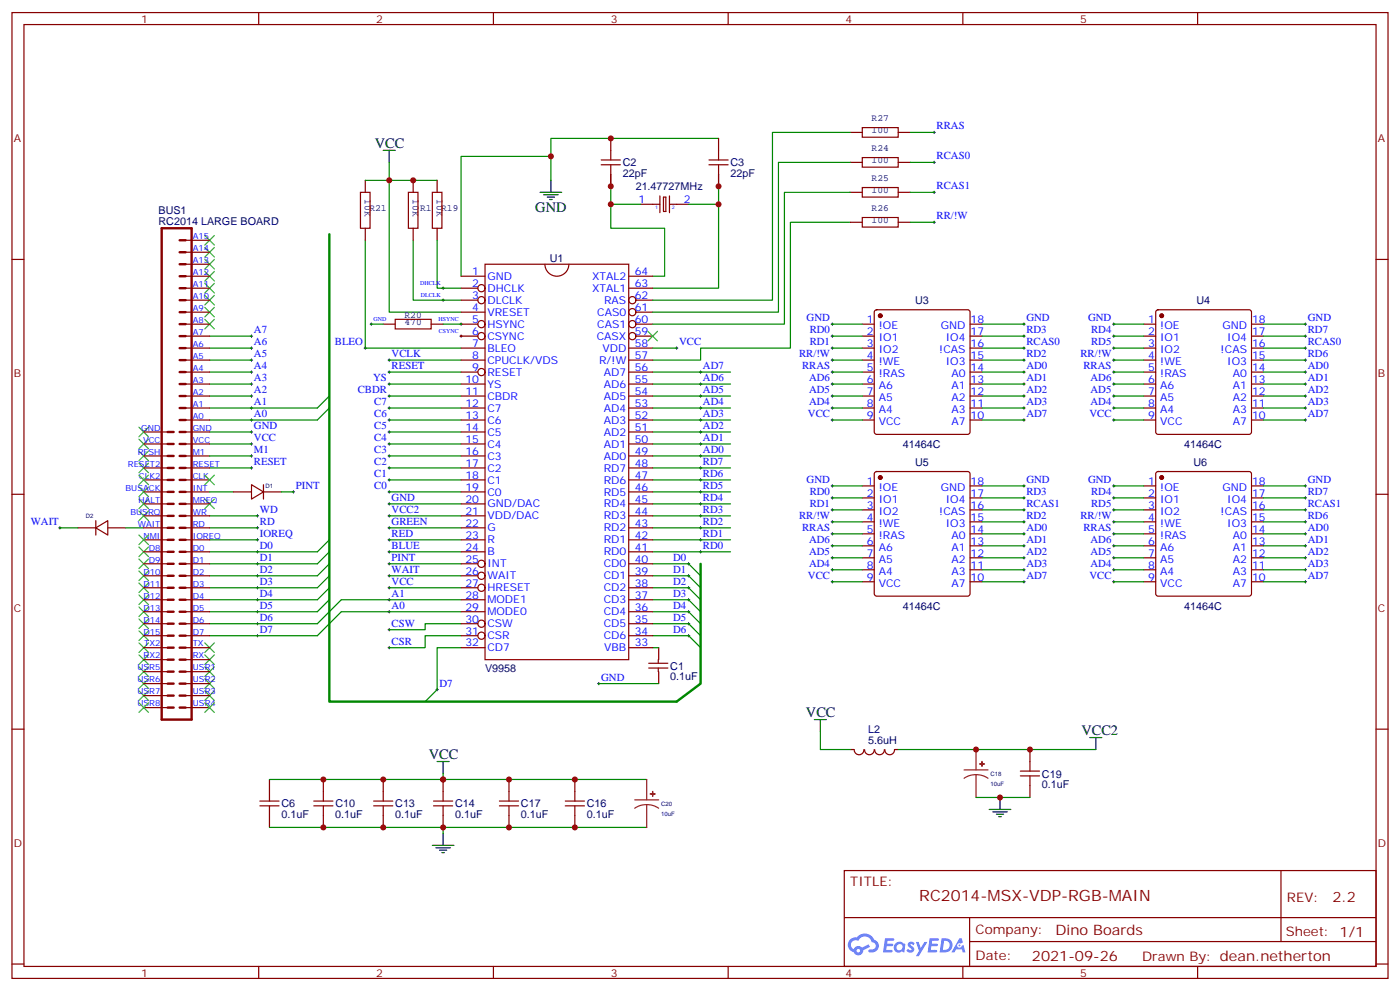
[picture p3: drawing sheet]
<svg xmlns="http://www.w3.org/2000/svg" width="412mm" height="292mm" viewBox="0 0 412 292" stroke-linecap="round" stroke-linejoin="round" font-family="sans-serif">
<g fill="none" stroke="#870000" stroke-width=".35">
<path d="M3.5 3.7h405.4v284.3h-405.4zM7.1 7.2h398.2v277.3h-398.2zM76.2 3.7v3.5M145.3 3.7v3.5M214.5 3.7v3.5M283.6 3.7v3.5M352.8 3.7v3.5M3.5 76.4h3.6M405.3 76.4h3.6M3.5 145.5h3.6M405.3 145.5h3.6M3.5 214.7h3.6"/>
<path d="M405.3 214.7h3.6M248.7 256.3h156.6v28.2h-156.6zM377.3 256.3v20.9M248.7 270.1h156.5M285.6 277.2h119.6M285.6 270.1v14.2M3.5 283.8h3.6M76.2 284.5v3.5M145.3 284.5v3.5M214.5 284.5v3.5M283.6 284.5v3.5M352.8 284.5v3.5"/>
<path d="M405.3 283.8h3.6"/>
</g>
<g fill="#5487ff">
<path d="M267.7 277.5a1.22 1.22 0 0 1 1.7 .2l-.4 .6a.47 .47 0 0 0-.3-.4 .47 .47 0 0 0-.5 .2l.1 .2a1.14 1.14 0 0 1 .8 1.8 1.14 1.14 0 0 1-1.9 0l-.2-.2 .5-.6 .7 .5a.29 .29 0 0 0 .3-.3 .29 .29 0 0 0-.2-.3 1.04 1.04 0 0 1-.6-1.7z"/>
<path d="M260.7 276.2h2.4l.3 .2-.2 .5-1.8 .1-.1 .8h1.5l.3 .4-.3 .4h-1.6l-.2 1.1h1.7l.2 .3-.2 .3-2.6 .1z"/>
<path d="M273.8 276.2h2.4l.3 .2-.1 .5-1.8 .1-.2 .8h1.6l.3 .4-.4 .4-1.6-.1-.1 1.1 1.7 .1 .2 .3-.2 .3-2.6 .1z"/>
<path d="M282.6 276.2h.7l.3 1.3-.6 .3a.69 .69 0 0 0-1 .3 .69 .69 0 0 0 .4 .9 .69 .69 0 0 0 .9-.6l.5-.2 .6 2.2h-.8l-.2-.9h-1.8l-.5 .9h-.8z"/>
<path d="M269.8 277.3h.8l.6 1.8 1.1-1.8h.9l-2.6 4.2h-.8l.9-1.5z"/>
<path d="M277.4 276.2l-.6 4.2h1.3a2.11 2.11 0 0 0 2.5-2.1 2.11 2.11 0 0 0-2.5-2.1zM278.1 277a1.39 1.39 0 0 1 1.7 1.4 1.39 1.39 0 0 1-1.8 1.2h-.3z"/>
<path d="M263.7 277.8a1.54 1.54 0 0 0-.1 2.2 1.54 1.54 0 0 0 2.2 .1l.6 .3 .3-2.3-.2-.3h-.4a1.49 1.49 0 0 0-2.4 0zM264 278.8a.94 .94 0 0 1 1.8 0 .94 .94 0 0 1-1.8 0z"/>
<path d="M250.4 276.6a2.18 2.18 0 0 0 1.1 3.7 1.44 1.44 0 0 0 1.6 .9 1.44 1.44 0 0 0 1.2-1.4l2-1.1-.5-.7-1.9 1a1.47 1.47 0 0 0-2.4 .4 1.39 1.39 0 0 1-.7-1.9 1.39 1.39 0 0 1 2-.5 2.12 2.12 0 0 1 2.2-1.3 2.12 2.12 0 0 1 1.9 1.7 1.14 1.14 0 0 1 1.1 1.4 1.14 1.14 0 0 1-1.7 .7 .43 .43 0 0 0-.5 .4 .43 .43 0 0 0 .4 .5 1.98 1.98 0 0 0 2.5-1.2 1.98 1.98 0 0 0-1.2-2.6 3.1 3.1 0 0 0-5.3-.6l-.9 .1zM252.3 279.9a.55 .55 0 0 1 1.1 0 .55 .55 0 0 1-1.1 0z"/>
<circle cx="282.6" cy="278.3" r=".26"/>
</g>
<g fill="none" stroke="#008700" stroke-width=".35">
<path d="M250.5 39h-23v49.4h-35.2M268.1 39h7.1M107.6 53.1h21.2M114.7 47.8v44.1h21.1M162.3 53.1v-7.1h-26.5v35.3M179.9 51.3v8.8h8.8M211.7 51.3v8.8h-8.9M211.7 40.7h-49.4v5.3M250.5 56.6h-19.4v38.8h-38.8M250.5 47.8h-21.2v44.1h-37M268.1 56.6h7.1M268.1 47.8h7.1"/>
<path d="M107.6 70.7v31.8h28.2M121.7 70.7v17.7h14.1M128.8 70.7v14.1h7M179.9 60.1v7.1h15.9v14.1h-3.5M211.7 60.1v24.7h-19.4M250.5 65.4h-17.7v37.1h-26.4v3.5h-14.1M268.1 65.4h7.1M61.7 99h12.4M109.4 95.4h3.5M130.5 95.4h5.3M245.2 99h8.8M245.2 95.4h8.8"/>
<path d="M289.3 99h12.3M289.3 95.4h12.3M328.1 99h8.8M328.1 95.4h8.8M372.2 99h12.3M372.2 95.4h12.3M61.7 116.6h12.4M61.7 109.5h12.4M61.7 113.1h12.4M61.7 106h12.4M61.7 102.5h12.4M97 116.6l-3.5 3.5h-31.8"/>
<path d="M114.7 109.5h21.1M114.7 113.1h21.1M114.7 116.6h21.1M114.7 106h21.1M192.3 109.5h22.9M192.3 113.1h22.9M192.3 116.6h22.9M192.3 102.5h7M245.2 109.5h8.8M245.2 113.1h8.8M245.2 116.6h8.8M245.2 106h8.8"/>
<path d="M245.2 102.5h8.8M289.3 109.5h12.3M289.3 113.1h12.3M289.3 116.6h12.3M289.3 106h12.3M289.3 102.5h12.3M328.1 109.5h8.8M328.1 113.1h8.8M328.1 116.6h8.8M328.1 106h8.8M328.1 102.5h8.8M372.2 109.5h12.3"/>
<path d="M372.2 113.1h12.3M372.2 116.6h12.3M372.2 106h12.3M372.2 102.5h12.3M61.7 137.8h12.4M61.7 127.2h12.4M61.7 130.7h12.4M61.7 134.2h12.4M97 120.1l-3.5 3.5h-31.8M114.7 137.8h21.1M114.7 120.1h21.1M114.7 123.6h21.1"/>
<path d="M114.7 127.2h21.1M114.7 130.7h21.1M114.7 134.2h21.1M192.3 137.8h22.9M192.3 120.1h22.9M192.3 123.6h22.9M192.3 127.2h22.9M192.3 130.7h22.9M192.3 134.2h22.9M245.2 120.1h8.8M245.2 123.6h8.8M289.3 120.1h12.3"/>
<path d="M289.3 123.6h12.3M328.1 120.1h8.8M328.1 123.6h8.8M372.2 120.1h12.3M372.2 123.6h12.3M17.6 155.4h5.3M37 155.4h5.3M61.7 144.8h7.1M61.7 151.9h14.1M61.7 155.4h14.1M61.7 158.9h14.1M82.9 144.8h3.5"/>
<path d="M97 158.9l-3.5 3.6h-31.8M114.7 141.3h21.1M114.7 144.8h21.1M114.7 148.3h21.1M114.7 151.9h21.1M114.7 155.4h21.1M114.7 158.9h21.1M192.3 141.3h22.9M192.3 144.8h22.9M192.3 148.3h22.9M192.3 151.9h22.9M192.3 155.4h22.9"/>
<path d="M192.3 158.9h22.9M245.2 143.1h8.8M245.2 150.1h8.8M245.2 157.2h8.8M245.2 153.6h8.8M245.2 146.6h8.8M289.3 143.1h12.3M289.3 150.1h12.3M289.3 157.2h12.3M289.3 153.6h12.3M289.3 146.6h12.3M328.1 143.1h8.8"/>
<path d="M328.1 150.1h8.8M328.1 157.2h8.8M328.1 153.6h8.8M328.1 146.6h8.8M372.2 143.1h12.3M372.2 150.1h12.3M372.2 157.2h12.3M372.2 153.6h12.3M372.2 146.6h12.3M97 162.5l-3.5 3.5h-31.8M97 166l-3.5 3.5h-31.8M97 169.5l-3.5 3.5h-31.8"/>
<path d="M97 173l-3.5 3.6h-31.8M97 176.6l-3.5 3.5h-31.8M114.7 162.5h21.1M114.7 166h21.1M114.7 169.5h21.1M114.7 173h21.1M135.8 176.6h-35.3l-7 7h-31.8M192.3 162.5h22.9M192.3 166h10.5l3.6 3.5M192.3 169.5h10.5l3.6 3.5M192.3 173h10.5l3.6 3.6M192.3 176.6h10.5l3.6 3.5"/>
<path d="M245.2 160.7h8.8M245.2 164.2h8.8M245.2 167.7h8.8M245.2 171.3h8.8M289.3 160.7h12.3M289.3 164.2h12.3M289.3 167.7h12.3M289.3 171.3h12.3M328.1 160.7h8.8M328.1 164.2h8.8M328.1 167.7h8.8M328.1 171.3h8.8"/>
<path d="M372.2 160.7h12.3M372.2 164.2h12.3M372.2 167.7h12.3M372.2 171.3h12.3M135.8 190.7h-7v12.3l-3.6 3.6M135.8 183.6h-10.6v1.8h-10.5M135.8 187.1h-10.6v3.6h-10.5M135.8 180.1h-35.3l-7 7h-31.8M192.3 187.1h10.5l3.6 3.6M192.3 180.1h10.5l3.6 3.5M192.3 183.6h10.5l3.6 3.5M192.3 190.7h1.7"/>
<path d="M176.4 201.3h17.6M241.7 215.4v5.3h8.8M79.4 229.5h111.1M130.5 227.7v1.8M264.6 220.7h58.2M287.5 234.8h15.9M79.4 243.6h51.1v1.8M130.5 243.6h60"/>
</g>
<g fill="none" stroke="#000" stroke-width=".29">
<path d="M274.8 39h.7M275.2 38.6v.7M274.8 56.6h.7M274.8 47.8h.7M275.2 47.4v.8M275.2 56.3v.7M274.8 65.4h.7M275.2 65.1v.7M73.7 99h.7M74.1 98.6v.7M109 95.4h.7M109.4 95.1v.7"/>
<path d="M130.2 88.4h.7M130.2 84.8h.7M130.5 84.5v.7M130.5 88v.7M135.5 99h.7M135.5 95.4h.7M135.8 95.1v.7M135.8 98.6v.7M244.8 99h.7M244.8 95.4h.7M245.2 95.1v.7M245.2 98.6v.7"/>
<path d="M301.3 99h.7M301.3 95.4h.7M301.6 95.1v.7M301.6 98.6v.7M327.7 99h.7M327.7 95.4h.7M328.1 95.1v.7M328.1 98.6v.7M384.2 99h.7M384.2 95.4h.7M384.5 95.1v.7M384.5 98.6v.7"/>
<path d="M73.7 116.6h.7M73.7 113.1h.7M73.7 109.5h.7M73.7 106h.7M73.7 102.5h.7M74.1 102.1v.7M74.1 105.7v.7M74.1 109.2v.7M74.1 112.7v.7M74.1 116.2v.7M74.1 119.8v.7M107.2 102.5h.7"/>
<path d="M107.6 102.1v.7M114.3 116.6h.7M114.3 113.1h.7M114.3 109.5h.7M114.3 106h.7M114.7 105.7v.7M114.7 109.2v.7M114.7 112.7v.7M114.7 116.2v.7M114.7 119.8v.7M199 102.5h.7M199.3 102.1v.7"/>
<path d="M206 116.6h.7M206 113.1h.7M206 109.5h.7M206.4 109.2v.7M206.4 112.7v.7M206.4 116.2v.7M206.4 119.8v.7M244.8 116.6h.7M244.8 113.1h.7M244.8 109.5h.7M244.8 106h.7M244.8 102.5h.7"/>
<path d="M245.2 102.1v.7M245.2 105.7v.7M245.2 109.2v.7M245.2 112.7v.7M245.2 116.2v.7M245.2 119.8v.7M301.3 116.6h.7M301.3 113.1h.7M301.3 109.5h.7M301.3 106h.7M301.3 102.5h.7M301.6 102.1v.7"/>
<path d="M301.6 105.7v.7M301.6 109.2v.7M301.6 112.7v.7M301.6 116.2v.7M301.6 119.8v.7M327.7 116.6h.7M327.7 113.1h.7M327.7 109.5h.7M327.7 106h.7M327.7 102.5h.7M328.1 102.1v.7M328.1 105.7v.7"/>
<path d="M328.1 109.2v.7M328.1 112.7v.7M328.1 116.2v.7M328.1 119.8v.7M384.2 116.6h.7M384.2 113.1h.7M384.2 109.5h.7M384.2 106h.7M384.2 102.5h.7M384.5 102.1v.7M384.5 105.7v.7M384.5 109.2v.7"/>
<path d="M384.5 112.7v.7M384.5 116.2v.7M384.5 119.8v.7M73.7 137.8h.7M73.7 134.2h.7M73.7 130.7h.7M73.7 127.2h.7M73.7 123.6h.7M73.7 120.1h.7M74.1 123.3v.7M74.1 126.8v.7M74.1 130.4v.7"/>
<path d="M74.1 133.9v.7M74.1 137.4v.7M114.3 137.8h.7M114.3 134.2h.7M114.3 130.7h.7M114.3 127.2h.7M114.3 123.6h.7M114.3 120.1h.7M114.7 123.3v.7M114.7 126.8v.7M114.7 130.4v.7M114.7 133.9v.7"/>
<path d="M114.7 137.4v.7M206 137.8h.7M206 134.2h.7M206 130.7h.7M206 127.2h.7M206 123.6h.7M206 120.1h.7M206.4 123.3v.7M206.4 126.8v.7M206.4 130.4v.7M206.4 133.9v.7M206.4 137.4v.7"/>
<path d="M244.8 123.6h.7M244.8 120.1h.7M245.2 123.3v.7M301.3 123.6h.7M301.3 120.1h.7M301.6 123.3v.7M327.7 123.6h.7M327.7 120.1h.7M328.1 123.3v.7M384.2 123.6h.7M384.2 120.1h.7M384.5 123.3v.7"/>
<path d="M17.3 155.4h.7M17.6 155v.8M75.5 158.9h.7M75.5 155.4h.7M75.5 151.9h.7M75.8 151.5v.7M75.8 155v.8M75.8 158.6v.7M86.1 144.8h.7M86.4 144.5v.7M114.3 158.9h.7M114.3 155.4h.7"/>
<path d="M114.3 151.9h.7M114.3 148.3h.7M114.3 144.8h.7M114.3 141.3h.7M114.7 140.9v.7M114.7 144.5v.7M114.7 148v.7M114.7 151.5v.7M114.7 155v.8M114.7 158.6v.7M206 158.9h.7M206 155.4h.7"/>
<path d="M206 151.9h.7M206 148.3h.7M206 144.8h.7M206 141.3h.7M206.4 140.9v.7M206.4 144.5v.7M206.4 148v.7M206.4 151.5v.7M206.4 155v.8M206.4 158.6v.7M244.8 143.1h.7M244.8 150.1h.7"/>
<path d="M244.8 157.2h.7M244.8 153.6h.7M244.8 146.6h.7M245.2 142.7v.7M245.2 146.2v.7M245.2 149.8v.7M245.2 153.3v.7M245.2 156.8v.7M301.3 143.1h.7M301.3 150.1h.7M301.3 157.2h.7M301.3 153.6h.7"/>
<path d="M301.3 146.6h.7M301.6 142.7v.7M301.6 146.2v.7M301.6 149.8v.7M301.6 153.3v.7M301.6 156.8v.7M327.7 143.1h.7M327.7 150.1h.7M327.7 157.2h.7M327.7 153.6h.7M327.7 146.6h.7M328.1 142.7v.7"/>
<path d="M328.1 146.2v.7M328.1 149.8v.7M328.1 153.3v.7M328.1 156.8v.7M384.2 143.1h.7M384.2 150.1h.7M384.2 157.2h.7M384.2 153.6h.7M384.2 146.6h.7M384.5 142.7v.7M384.5 146.2v.7M384.5 149.8v.7"/>
<path d="M384.5 153.3v.7M384.5 156.8v.7M75.5 162.5h.7M75.5 166h.7M75.5 169.5h.7M75.5 173h.7M75.5 176.6h.7M75.8 162.1v.7M75.8 165.6v.7M75.8 169.2v.7M75.8 172.7v.7M75.8 176.2v.7"/>
<path d="M75.8 179.7v.7M114.3 162.5h.7M114.3 166h.7M114.3 169.5h.7M114.3 173h.7M114.3 176.6h.7M114.7 162.1v.7M114.7 165.6v.7M114.7 169.2v.7M114.7 172.7v.7M114.7 176.2v.7M114.7 179.7v.7"/>
<path d="M202.5 166h.7M202.5 169.5h.7M202.5 173h.7M202.5 176.6h.7M202.8 165.6v.7M202.8 169.2v.7M202.8 172.7v.7M202.8 176.2v.7M202.8 179.7v.7M206 162.5h.7M206.4 162.1v.7M244.8 160.7h.7"/>
<path d="M244.8 164.2h.7M244.8 167.7h.7M244.8 171.3h.7M245.2 160.3v.7M245.2 163.9v.7M245.2 167.4v.7M245.2 170.9v.7M301.3 160.7h.7M301.3 164.2h.7M301.3 167.7h.7M301.3 171.3h.7M301.6 160.3v.7"/>
<path d="M301.6 163.9v.7M301.6 167.4v.7M301.6 170.9v.7M327.7 160.7h.7M327.7 164.2h.7M327.7 167.7h.7M327.7 171.3h.7M328.1 160.3v.7M328.1 163.9v.7M328.1 167.4v.7M328.1 170.9v.7M384.2 160.7h.7"/>
<path d="M384.2 164.2h.7M384.2 167.7h.7M384.2 171.3h.7M384.5 160.3v.7M384.5 163.9v.7M384.5 167.4v.7M384.5 170.9v.7M75.5 180.1h.7M75.5 183.6h.7M75.5 187.1h.7M75.8 183.3v.7M75.8 186.8v.7"/>
<path d="M114.3 180.1h.7M114.3 185.4h.7M114.3 190.7h.7M114.7 185v.7M114.7 190.3v.7M202.5 180.1h.7M202.5 183.6h.7M202.5 187.1h.7M202.8 183.3v.7M202.8 186.8v.7M128.4 203h.7M128.8 202.7v.7"/>
<path d="M176 201.3h.7M176.4 200.9v.7"/>
</g>
<path d="M97 69v137.6h102.3l7.1-5.3v-35.3" fill="none" stroke="#008700" stroke-width=".71"/>
<g fill="none" stroke="#870000" stroke-width=".35">
<path d="M250.5 39h3.5M254 37.6h10.6v2.8h-10.6zM264.6 39h3.5M106.2 56.6h2.8v10.6h-2.8zM107.6 53.1v3.5M120.3 56.6h2.8v10.6h-2.8zM121.7 53.1v3.5M127.4 56.6h2.8v10.6h-2.8zM128.8 53.1v3.5M177.1 48.5h5.6M177.1 47.1h5.6M179.9 40.7v6.4"/>
<path d="M179.9 48.5v6.4M194.4 57.7v4.9M195.4 58h.7v4.3h-.7zM197.2 57.7v4.9M208.8 48.5h5.7M208.8 47.1h5.7M211.7 40.7v6.4M211.7 48.5v6.4M250.5 47.8h3.5M250.5 56.6h3.5M254 46.4h10.6v2.8h-10.6zM254 55.2h10.6v2.8h-10.6z"/>
<path d="M264.6 47.8h3.5M264.6 56.6h3.5M54.7 70.7h7M54.7 74.3h7M54.7 77.8h7M107.6 67.2v3.5M121.7 67.2v3.5M128.8 67.2v3.5M142.9 77.8h42.3v116.4h-42.3zM160.5 77.8a3.5 3.5 0 0 0 3.5 3.5 3.5 3.5 0 0 0 3.6-3.5M188.7 60.1h5.7M197.2 60.1h5.6"/>
<path d="M250.5 65.4h3.5M254 64h10.6v2.9h-10.6zM264.6 65.4h3.5M54.7 81.3h7M54.7 84.8h7M54.7 88.4h7M54.7 91.9h7M54.7 95.4h7M54.7 99h7M112.9 95.4h3.5M116.4 94h10.6v2.8h-10.6zM127 95.4h3.5"/>
<path d="M135.8 81.3h7.1M135.8 84.8h5M135.8 88.4h5M135.8 91.9h7.1M135.8 95.4h5M135.8 99h5M185.2 81.3h7.1M185.2 84.8h7.1M187.3 88.4h5M187.3 91.9h5M187.3 95.4h5M187.3 99h5"/>
<path d="M254 95.4h3.5M254 99h3.5M257.8 91.4l.4-.2h26.8l.5 .2 .3 .5v35.3l-.3 .5-.5 .2h-26.8l-.5-.3-.2-.4v-35.3zM285.8 95.4h3.5M285.8 99h3.5M336.9 95.4h3.5M336.9 99h3.5M340.7 91.4l.4-.2h26.8l.5 .2 .3 .5v35.3l-.3 .5-.5 .2h-26.8l-.5-.3-.2-.4v-35.3zM368.7 95.4h3.5M368.7 99h3.5M54.7 102.5h7M54.7 106h7"/>
<path d="M54.7 109.5h7M54.7 113.1h7M54.7 116.6h7M135.8 102.5h7.1M135.8 106h7.1M135.8 109.5h5M135.8 113.1h7.1M135.8 116.6h7.1M185.2 102.5h7.1M185.2 106h7.1M185.2 109.5h7.1M185.2 113.1h7.1"/>
<path d="M185.2 116.6h7.1M254 102.5h3.5M254 106h3.5M254 109.5h3.5M254 113.1h3.5M254 116.6h3.5M285.8 102.5h3.5M285.8 106h3.5M285.8 109.5h3.5M285.8 113.1h3.5M285.8 116.6h3.5M336.9 102.5h3.5"/>
<path d="M336.9 106h3.5M336.9 109.5h3.5M336.9 113.1h3.5M336.9 116.6h3.5M368.7 102.5h3.5M368.7 106h3.5M368.7 109.5h3.5M368.7 113.1h3.5M368.7 116.6h3.5M42.3 127.2h7.1M42.3 130.7h7.1M42.3 134.2h7.1"/>
<path d="M42.3 137.8h7.1M54.7 120.1h7M54.7 123.6h7M54.7 127.2h7M54.7 130.7h7M54.7 134.2h7M54.7 137.8h7M135.8 120.1h7.1M135.8 123.6h7.1M135.8 127.2h7.1M135.8 130.7h7.1M135.8 134.2h7.1"/>
<path d="M135.8 137.8h7.1M185.2 120.1h7.1M185.2 123.6h7.1M185.2 127.2h7.1M185.2 130.7h7.1M185.2 134.2h7.1M185.2 137.8h7.1M254 120.1h3.5M254 123.6h3.5M257.8 139l.4-.2h26.8l.5 .2 .3 .5v35.3l-.3 .5-.5 .2h-26.8l-.5-.2-.2-.5v-35.3zM285.8 120.1h3.5M285.8 123.6h3.5"/>
<path d="M336.9 120.1h3.5M336.9 123.6h3.5M340.7 139l.4-.2h26.8l.5 .2 .3 .5v35.3l-.3 .5-.5 .2h-26.8l-.5-.2-.2-.5v-35.3zM368.7 120.1h3.5M368.7 123.6h3.5M22.9 155.4h5.3M28.2 155.4l3.5-2.1v4.2zM28.2 153.3v4.2M31.7 155.4h5.3M42.3 141.3h7.1M42.3 144.8h7.1M42.3 148.3h7.1"/>
<path d="M42.3 151.9h7.1M42.3 155.4h7.1M42.3 158.9h7.1M54.7 141.3h7M54.7 144.8h7M54.7 148.3h7M54.7 151.9h7M54.7 155.4h7M54.7 158.9h7M68.8 144.8h5.3M74.1 142.7l3.5 2.1-3.5 2.1zM77.6 144.8h5.3"/>
<path d="M77.6 142.7v4.2M135.8 141.3h7.1M135.8 144.8h7.1M135.8 148.3h7.1M135.8 151.9h7.1M135.8 155.4h7.1M135.8 158.9h7.1M185.2 141.3h7.1M185.2 144.8h7.1M185.2 148.3h7.1M185.2 151.9h7.1M185.2 155.4h7.1"/>
<path d="M185.2 158.9h7.1M254 143.1h3.5M254 146.6h3.5M254 150.1h3.5M254 153.6h3.5M254 157.2h3.5M285.8 143.1h3.5M285.8 146.6h3.5M285.8 150.1h3.5M285.8 153.6h3.5M285.8 157.2h3.5M336.9 143.1h3.5"/>
<path d="M336.9 146.6h3.5M336.9 150.1h3.5M336.9 153.6h3.5M336.9 157.2h3.5M368.7 143.1h3.5M368.7 146.6h3.5M368.7 150.1h3.5M368.7 153.6h3.5M368.7 157.2h3.5M42.3 162.5h7.1M42.3 166h7.1M42.3 169.5h7.1"/>
<path d="M42.3 173h7.1M42.3 176.6h7.1M54.7 162.5h7M54.7 166h7M54.7 169.5h7M54.7 173h7M54.7 176.6h7M135.8 162.5h7.1M135.8 166h5M135.8 169.5h5M135.8 173h5M135.8 176.6h7.1"/>
<path d="M185.2 162.5h7.1M185.2 166h7.1M185.2 169.5h7.1M185.2 173h7.1M185.2 176.6h7.1M254 160.7h3.5M254 164.2h3.5M254 167.7h3.5M254 171.3h3.5M285.8 160.7h3.5M285.8 164.2h3.5M285.8 167.7h3.5"/>
<path d="M285.8 171.3h3.5M336.9 160.7h3.5M336.9 164.2h3.5M336.9 167.7h3.5M336.9 171.3h3.5M368.7 160.7h3.5M368.7 164.2h3.5M368.7 167.7h3.5M368.7 171.3h3.5M42.3 180.1h7.1M42.3 183.6h7.1M42.3 187.1h7.1"/>
<path d="M42.3 190.7h7.1M42.3 194.2h7.1M42.3 197.7h7.1M54.7 180.1h7M54.7 183.6h7M54.7 187.1h7M54.7 190.7h7M54.7 194.2h7M54.7 197.7h7M135.8 180.1h7.1M135.8 183.6h5M135.8 187.1h5"/>
<path d="M135.8 190.7h7.1M185.2 180.1h7.1M185.2 183.6h7.1M185.2 187.1h7.1M185.2 190.7h7.1M191.1 196.7h5.6M191.1 195.3h5.6M193.9 194.2v1.1M193.9 196.7v1M194 190.7v3.5M194 197.7v3.6M42.3 201.3h7.1"/>
<path d="M42.3 204.8h7.1M42.3 208.3h7.1M54.7 201.3h7M54.7 204.8h7M54.7 208.3h7M76.6 237.2h5.6M76.6 235.8h5.6M79.4 229.5v6.3M79.4 237.2v6.4M92.4 237.2h5.7M92.4 235.8h5.7M95.2 229.5v6.3"/>
<path d="M95.2 237.2v6.4M110.1 237.2h5.6M110.1 235.8h5.6M112.9 229.5v6.3M112.9 237.2v6.4M127.7 237.2h5.6M127.7 235.8h5.6M130.5 229.5v6.3M130.5 237.2v6.4M147.1 237.2h5.7M147.1 235.8h5.7M149.9 229.5v6.3"/>
<path d="M149.9 237.2v6.4M166.5 237.2h5.7M166.5 235.8h5.7M169.3 229.5v6.3M169.3 237.2v6.4M250.5 220.7h1M251.7 220.7a1.41 1.41 0 0 0 1.4 1.5 1.41 1.41 0 0 0 1.4-1.5M254.7 220.7a1.41 1.41 0 0 0 1.4 1.5 1.41 1.41 0 0 0 1.4-1.5M257.7 220.7a1.41 1.41 0 0 0 1.4 1.5 1.41 1.41 0 0 0 1.4-1.5M260.7 220.7a1.41 1.41 0 0 0 1.4 1.5 1.41 1.41 0 0 0 1.4-1.5M263.5 220.7h1.1M300.6 228.4h5.6"/>
<path d="M300.6 227h5.6M303.4 220.7v6.3M303.4 228.4v6.4"/>
<circle cx="141.8" cy="84.8" r="1.06"/>
<circle cx="141.8" cy="88.4" r="1.06"/>
<circle cx="141.8" cy="99" r="1.06"/>
<circle cx="141.8" cy="95.4" r="1.06"/>
<circle cx="186.3" cy="88.4" r="1.06"/>
<circle cx="186.3" cy="95.4" r="1.06"/>
<circle cx="186.3" cy="91.9" r="1.06"/>
<circle cx="186.3" cy="99" r="1.06"/>
<circle cx="141.8" cy="109.5" r="1.06"/>
<circle cx="141.8" cy="169.5" r="1.06"/>
<circle cx="141.8" cy="173" r="1.06"/>
<circle cx="141.8" cy="166" r="1.06"/>
<circle cx="141.8" cy="187.1" r="1.06"/>
<circle cx="141.8" cy="183.6" r="1.06"/>
</g>
<g fill="none" stroke="#3c3" stroke-width=".35">
<path d="M60.3 69.3l2.8 2.8M60.3 72.8l2.8 2.9M60.3 76.4l2.8 2.8M60.3 79.9l2.8 2.8M63.1 69.3l-2.8 2.8M63.1 72.8l-2.8 2.9M63.1 76.4l-2.8 2.8M63.1 79.9l-2.8 2.8M60.3 83.4l2.8 2.9M60.3 87l2.8 2.8M60.3 90.5l2.8 2.8M60.3 94l2.8 2.8"/>
<path d="M63.1 83.4l-2.8 2.9M63.1 87l-2.8 2.8M63.1 90.5l-2.8 2.8M63.1 94l-2.8 2.8M190.9 97.5l2.8 2.9M193.7 97.5l-2.8 2.9M40.9 132.8l2.8 2.8M40.9 129.3l2.8 2.8M40.9 125.8l2.8 2.8M40.9 136.3l2.8 2.9M40.9 139.9l2.8 2.8M43.7 132.8l-2.8 2.8"/>
<path d="M43.7 129.3l-2.8 2.8M43.7 125.8l-2.8 2.8M43.7 136.3l-2.8 2.9M43.7 139.9l-2.8 2.8M60.3 139.9l2.8 2.8M63.1 139.9l-2.8 2.8M40.9 143.4l2.8 2.8M40.9 146.9l2.8 2.9M40.9 150.5l2.8 2.8M40.9 157.5l2.8 2.8M43.7 143.4l-2.8 2.8M43.7 146.9l-2.8 2.9"/>
<path d="M43.7 150.5l-2.8 2.8M43.7 157.5l-2.8 2.8M60.3 146.9l2.8 2.9M63.1 146.9l-2.8 2.9M40.9 161l2.8 2.9M40.9 164.6l2.8 2.8M40.9 168.1l2.8 2.8M40.9 171.6l2.8 2.8M40.9 175.2l2.8 2.8M40.9 178.7l2.8 2.8M43.7 161l-2.8 2.9M43.7 164.6l-2.8 2.8"/>
<path d="M43.7 168.1l-2.8 2.8M43.7 171.6l-2.8 2.8M43.7 175.2l-2.8 2.8M43.7 178.7l-2.8 2.8M40.9 182.2l2.8 2.8M40.9 185.7l2.8 2.9M40.9 189.3l2.8 2.8M40.9 192.8l2.8 2.8M40.9 196.3l2.8 2.8M40.9 199.8l2.8 2.9M43.7 182.2l-2.8 2.8M43.7 185.7l-2.8 2.9"/>
<path d="M43.7 189.3l-2.8 2.8M43.7 192.8l-2.8 2.8M43.7 196.3l-2.8 2.8M43.7 199.8l-2.8 2.9M60.3 199.8l2.8 2.9M60.3 196.3l2.8 2.8M60.3 192.8l2.8 2.8M60.3 189.3l2.8 2.8M63.1 199.8l-2.8 2.9M63.1 196.3l-2.8 2.8M63.1 192.8l-2.8 2.8M63.1 189.3l-2.8 2.8"/>
<path d="M40.9 203.4l2.8 2.8M40.9 206.9l2.8 2.8M43.7 203.4l-2.8 2.8M43.7 206.9l-2.8 2.8M60.3 203.4l2.8 2.8M60.3 206.9l2.8 2.8M63.1 203.4l-2.8 2.8M63.1 206.9l-2.8 2.8"/>
</g>
<g fill="none" stroke="#000" stroke-width=".35">
<path d="M112.9 44.3h3.5M114.7 44.3v3.5M159.1 56.6h6.4M160.2 57.3h4.2M161.2 58h2.1M161.9 58.7h.7M162.3 53.1v3.5M239.9 211.8h3.5M241.7 211.8v3.6M321 217.1h3.6M322.8 217.1v3.6M128.8 224.2h3.5"/>
<path d="M130.5 224.2v3.5M291.4 238.3h6.3M292.5 239h4.2M293.5 239.7h2.1M294.6 234.8v3.5M127.4 248.9h6.3M128.4 249.6h4.2M129.5 250.3h2.1M130.2 251h.7M130.5 245.4v3.5M294.2 240.4h.7"/>
</g>
<g fill="none" stroke="#870000" stroke-width=".71">
<path d="M47.6 67.2h8.8v144.6h-8.8zM52.9 77.8h1.8M52.9 74.3h1.8M52.9 70.7h1.8M52.9 84.8h1.8M52.9 81.3h1.8M52.9 88.4h1.8M52.9 91.9h1.8M52.9 95.4h1.8M52.9 99h1.8M52.9 102.5h1.8M52.9 113.1h1.8"/>
<path d="M52.9 109.5h1.8M52.9 106h1.8M52.9 116.6h1.8M49.4 127.2h1.8M49.4 130.7h1.8M49.4 134.2h1.8M49.4 137.8h1.8M52.9 120.1h1.8M52.9 123.6h1.8M52.9 127.2h1.8M52.9 130.7h1.8M52.9 134.2h1.8"/>
<path d="M52.9 137.8h1.8M49.4 148.3h1.8M49.4 144.8h1.8M49.4 141.3h1.8M49.4 155.4h1.8M49.4 151.9h1.8M49.4 158.9h1.8M52.9 148.3h1.8M52.9 144.8h1.8M52.9 141.3h1.8M52.9 155.4h1.8M52.9 151.9h1.8"/>
<path d="M52.9 158.9h1.8M49.4 162.5h1.8M49.4 166h1.8M49.4 169.5h1.8M49.4 173h1.8M49.4 176.6h1.8M52.9 162.5h1.8M52.9 166h1.8M52.9 169.5h1.8M52.9 173h1.8M52.9 176.6h1.8M49.4 183.6h1.8"/>
<path d="M49.4 180.1h1.8M49.4 190.7h1.8M49.4 187.1h1.8M49.4 194.2h1.8M49.4 197.7h1.8M52.9 183.6h1.8M52.9 180.1h1.8M52.9 190.7h1.8M52.9 187.1h1.8M52.9 194.2h1.8M52.9 197.7h1.8M49.4 201.3h1.8"/>
<path d="M49.4 204.8h1.8M49.4 208.3h1.8M52.9 201.3h1.8M52.9 204.8h1.8M52.9 208.3h1.8"/>
</g>
<g fill="#870000" stroke="#870000" stroke-width=".35">
<circle cx="259.3" cy="93" r=".53"/>
<circle cx="342.2" cy="93" r=".53"/>
<circle cx="259.3" cy="140.6" r=".53"/>
<circle cx="342.2" cy="140.6" r=".53"/>
</g>
<path d="M187 235.5h7M190.5 236.9l-1.9 .2-1.6 .8M190.5 236.9l1.9 .2 1.6 .8M190.5 229.5v6M190.5 236.9v6.7M284 226.7h7M287.5 228.1l-1.8 .2-1.7 .8M287.5 228.1l1.9 .2 1.6 .8M287.5 220.7v6M287.5 228.1v6.7" fill="none" stroke="#8c2424" stroke-width=".35"/>
<g fill="#8c2424" stroke="#8c2424" stroke-width=".35">
<path d="M288.6 224.9h1.4z"/>
<path d="M289.2 224.2l.1 1.4z"/>
<path d="M191.6 233.7l1.4 .1z"/>
<path d="M192.2 233l.1 1.4z"/>
</g>
<g fill="#c00">
<circle cx="114.7" cy="53.1" r=".88"/>
<circle cx="162.3" cy="46" r=".88"/>
<circle cx="179.9" cy="60.1" r=".88"/>
<circle cx="211.7" cy="60.1" r=".88"/>
<circle cx="121.7" cy="53.1" r=".88"/>
<circle cx="211.7" cy="54.9" r=".88"/>
<circle cx="179.9" cy="54.9" r=".88"/>
<circle cx="179.9" cy="40.7" r=".88"/>
<circle cx="95.3" cy="243.6" r=".88"/>
<circle cx="112.9" cy="243.6" r=".88"/>
<circle cx="130.5" cy="243.6" r=".88"/>
<circle cx="149.9" cy="243.6" r=".88"/>
<circle cx="95.3" cy="229.5" r=".88"/>
<circle cx="112.9" cy="229.5" r=".88"/>
<circle cx="130.5" cy="229.5" r=".88"/>
<circle cx="149.9" cy="229.5" r=".88"/>
<circle cx="287.5" cy="220.7" r=".88"/>
<circle cx="303.4" cy="220.7" r=".88"/>
<circle cx="294.6" cy="234.8" r=".88"/>
<circle cx="169.3" cy="229.5" r=".88"/>
<circle cx="169.3" cy="243.6" r=".88"/>
</g>
<text font-size="4.6" fill="#800" x="270.8" y="265.3">RC2014-MSX-VDP-RGB-MAIN</text>
<g font-size="4.2">
<text x="110.4" y="43.6">VCC</text>
<text x="157.7" y="62.3">GND</text>
<text x="237.4" y="211.1">VCC</text>
<text x="318.6" y="216.4">VCC2</text>
<text x="126.3" y="223.5">VCC</text>
</g>
<g font-size="4.2" fill="#800">
<text x="392.5" y="265.6">2.2</text>
<text x="310.9" y="275.1">Dino Boards</text>
<text x="304" y="282.9">2021-09-26</text>
</g>
<g font-size="3.9" fill="#800">
<text x="250.5" y="260.9">TITLE:</text>
<text x="379.1" y="265.6">REV:</text>
<text x="287.4" y="275.1">Company:</text>
<text x="378.7" y="275.7">Sheet: 1/1</text>
<text x="287.4" y="282.8">Date:</text>
<text x="336.4" y="282.8">Drawn By: dean.netherton</text>
</g>
<g font-size="3.2" fill="#800">
<text x="41.6" y="6.7">1</text>
<text x="110.8" y="6.7">2</text>
<text x="179.9" y="6.7">3</text>
<text x="249.1" y="6.7">4</text>
<text x="318.2" y="6.7">5</text>
<text x="4.1" y="41.8">A</text>
<text x="405.9" y="41.8">A</text>
<text x="4.1" y="110.9">B</text>
<text x="405.9" y="110.9">B</text>
<text x="4.1" y="180.1">C</text>
<text x="405.9" y="180.1">C</text>
<text x="4.1" y="249.2">D</text>
<text x="405.9" y="249.2">D</text>
<text x="41.6" y="287.5">1</text>
<text x="110.8" y="287.5">2</text>
<text x="179.9" y="287.5">3</text>
<text x="249.1" y="287.5">4</text>
<text x="318.2" y="287.5">5</text>
</g>
<g font-size="3.2" fill="#00f">
<text x="275.9" y="38.1">RRAS</text>
<text x="275.9" y="46.9">RCAS0</text>
<text x="188.1" y="59.8">1</text>
<text x="201.4" y="59.8">2</text>
<text x="275.9" y="55.7">RCAS1</text>
<text x="275.9" y="64.6">RR/!W</text>
<text x="139.1" y="81">1</text>
<text x="143.6" y="82.4">GND</text>
<text x="174.4" y="82.4">XTAL2</text>
<text x="187" y="81">64</text>
<text x="139.1" y="84.5">2</text>
<text x="139.1" y="88">3</text>
<text x="143.6" y="85.9">DHCLK</text>
<text x="143.6" y="89.4">DLCLK</text>
<text x="174.4" y="85.9">XTAL1</text>
<text x="178" y="89.4">RAS</text>
<text x="187" y="88">62</text>
<text x="187" y="84.5">63</text>
<text x="139.1" y="91.5">4</text>
<text x="139.1" y="95.1">5</text>
<text x="143.6" y="93">VRESET</text>
<text x="175.9" y="93">CAS0</text>
<text x="187" y="95.1">60</text>
<text x="187" y="91.5">61</text>
<text x="237.6" y="94.5">GND</text>
<text x="255.3" y="95.1">1</text>
<text x="285.9" y="95.1">18</text>
<text x="302.3" y="94.5">GND</text>
<text x="320.5" y="94.5">GND</text>
<text x="338.2" y="95.1">1</text>
<text x="368.8" y="95.1">18</text>
<text x="385.2" y="94.5">GND</text>
<text x="74.8" y="101.6">A6</text>
<text x="74.8" y="98.1">A7</text>
<text x="98.6" y="101.6">BLEO</text>
<text x="139.1" y="98.6">6</text>
<text x="143.6" y="96.5">HSYNC</text>
<text x="143.6" y="100">CSYNC</text>
<text x="175.8" y="100">CASX</text>
<text x="175.9" y="96.5">CAS1</text>
<text x="187" y="98.6">59</text>
<text x="200" y="101.6">VCC</text>
<text x="238.5" y="98.1">RD0</text>
<text x="238.5" y="101.6">RD1</text>
<text x="255.3" y="98.6">2</text>
<text x="258.8" y="96.8">!OE</text>
<text x="258.8" y="100.4">IO1</text>
<text x="277.2" y="96.8">GND</text>
<text x="278.6" y="100.4">IO4</text>
<text x="285.9" y="98.6">17</text>
<text x="302.3" y="98.1">RD3</text>
<text x="302.3" y="101.6">RCAS0</text>
<text x="321.4" y="98.1">RD4</text>
<text x="321.4" y="101.6">RD5</text>
<text x="338.2" y="98.6">2</text>
<text x="341.7" y="96.8">!OE</text>
<text x="341.7" y="100.4">IO1</text>
<text x="360.1" y="96.8">GND</text>
<text x="361.5" y="100.4">IO4</text>
<text x="368.8" y="98.6">17</text>
<text x="385.2" y="101.6">RCAS0</text>
<text x="385.2" y="98.1">RD7</text>
<text x="74.8" y="105.1">A5</text>
<text x="115.4" y="105.1">VCLK</text>
<text x="139.1" y="102.1">7</text>
<text x="139.1" y="105.7">8</text>
<text x="143.6" y="103.5">BLEO</text>
<text x="143.6" y="107.1">CPUCLK/VDS</text>
<text x="176.5" y="107.1">R/!W</text>
<text x="177.4" y="103.5">VDD</text>
<text x="187" y="105.7">57</text>
<text x="187" y="102.1">58</text>
<text x="235.4" y="105.1">RR/!W</text>
<text x="255.3" y="102.1">3</text>
<text x="255.3" y="105.7">4</text>
<text x="258.8" y="103.9">IO2</text>
<text x="258.8" y="107.4">!WE</text>
<text x="276.6" y="103.9">!CAS</text>
<text x="278.6" y="107.4">IO3</text>
<text x="285.9" y="105.7">15</text>
<text x="285.9" y="102.1">16</text>
<text x="302.3" y="105.1">RD2</text>
<text x="318.3" y="105.1">RR/!W</text>
<text x="338.2" y="102.1">3</text>
<text x="338.2" y="105.7">4</text>
<text x="341.7" y="103.9">IO2</text>
<text x="341.7" y="107.4">!WE</text>
<text x="359.5" y="103.9">!CAS</text>
<text x="361.5" y="107.4">IO3</text>
<text x="368.8" y="105.7">15</text>
<text x="368.8" y="102.1">16</text>
<text x="385.2" y="105.1">RD6</text>
<text x="74.8" y="112.2">A3</text>
<text x="74.8" y="108.7">A4</text>
<text x="109.9" y="112.2">YS</text>
<text x="115.4" y="108.7">RESET</text>
<text x="137.1" y="112.7">10</text>
<text x="139.1" y="109.2">9</text>
<text x="143.6" y="110.6">RESET</text>
<text x="177.9" y="110.6">AD7</text>
<text x="187" y="112.7">55</text>
<text x="187" y="109.2">56</text>
<text x="207.1" y="112.2">AD6</text>
<text x="207.1" y="108.7">AD7</text>
<text x="236.3" y="108.7">RRAS</text>
<text x="238.3" y="112.2">AD6</text>
<text x="255.3" y="109.2">5</text>
<text x="255.3" y="112.7">6</text>
<text x="258.8" y="110.9">!RAS</text>
<text x="280.3" y="110.9">A0</text>
<text x="285.9" y="112.7">13</text>
<text x="285.9" y="109.2">14</text>
<text x="302.3" y="108.7">AD0</text>
<text x="302.3" y="112.2">AD1</text>
<text x="319.2" y="108.7">RRAS</text>
<text x="321.2" y="112.2">AD6</text>
<text x="338.2" y="109.2">5</text>
<text x="338.2" y="112.7">6</text>
<text x="341.7" y="110.9">!RAS</text>
<text x="363.2" y="110.9">A0</text>
<text x="368.8" y="112.7">13</text>
<text x="368.8" y="109.2">14</text>
<text x="385.2" y="112.2">AD1</text>
<text x="385.2" y="108.7">AD0</text>
<text x="74.8" y="119.2">A1</text>
<text x="74.8" y="115.7">A2</text>
<text x="105.4" y="115.7">CBDR</text>
<text x="110.3" y="119.2">C7</text>
<text x="137.1" y="116.2">11</text>
<text x="137.1" y="119.8">12</text>
<text x="143.6" y="114.1">YS</text>
<text x="143.6" y="117.7">CBDR</text>
<text x="177.9" y="117.7">AD5</text>
<text x="177.9" y="114.1">AD6</text>
<text x="187" y="119.8">53</text>
<text x="187" y="116.2">54</text>
<text x="207.1" y="119.2">AD4</text>
<text x="207.1" y="115.7">AD5</text>
<text x="238.3" y="115.7">AD5</text>
<text x="238.3" y="119.2">AD4</text>
<text x="255.3" y="116.2">7</text>
<text x="255.3" y="119.8">8</text>
<text x="258.8" y="114.5">A6</text>
<text x="258.8" y="118">A5</text>
<text x="280.3" y="118">A2</text>
<text x="280.3" y="114.5">A1</text>
<text x="285.9" y="119.8">11</text>
<text x="285.9" y="116.2">12</text>
<text x="302.3" y="119.2">AD3</text>
<text x="302.3" y="115.7">AD2</text>
<text x="321.2" y="115.7">AD5</text>
<text x="321.2" y="119.2">AD4</text>
<text x="338.2" y="116.2">7</text>
<text x="338.2" y="119.8">8</text>
<text x="341.7" y="114.5">A6</text>
<text x="341.7" y="118">A5</text>
<text x="363.2" y="118">A2</text>
<text x="363.2" y="114.5">A1</text>
<text x="368.8" y="119.8">11</text>
<text x="368.8" y="116.2">12</text>
<text x="385.2" y="119.2">AD3</text>
<text x="385.2" y="115.7">AD2</text>
<text x="74.8" y="122.8">A0</text>
<text x="110.3" y="122.8">C6</text>
<text x="137.1" y="123.3">13</text>
<text x="143.6" y="121.2">C7</text>
<text x="143.6" y="124.7">C6</text>
<text x="177.9" y="124.7">AD3</text>
<text x="177.9" y="121.2">AD4</text>
<text x="187" y="123.3">52</text>
<text x="207.1" y="122.8">AD3</text>
<text x="238" y="122.8">VCC</text>
<text x="255.3" y="123.3">9</text>
<text x="258.8" y="121.5">A4</text>
<text x="258.8" y="125.1">VCC</text>
<text x="280.3" y="125.1">A7</text>
<text x="280.3" y="121.5">A3</text>
<text x="285.9" y="123.3">10</text>
<text x="302.3" y="122.8">AD7</text>
<text x="320.9" y="122.8">VCC</text>
<text x="338.2" y="123.3">9</text>
<text x="341.7" y="121.5">A4</text>
<text x="341.7" y="125.1">VCC</text>
<text x="363.2" y="125.1">A7</text>
<text x="363.2" y="121.5">A3</text>
<text x="368.8" y="123.3">10</text>
<text x="385.2" y="122.8">AD7</text>
<text x="74.8" y="129.8">VCC</text>
<text x="74.8" y="126.3">GND</text>
<text x="110.3" y="129.8">C4</text>
<text x="110.3" y="126.3">C5</text>
<text x="137.1" y="126.8">14</text>
<text x="137.1" y="130.4">15</text>
<text x="143.6" y="128.2">C5</text>
<text x="143.6" y="131.8">C4</text>
<text x="177.9" y="131.8">AD1</text>
<text x="177.9" y="128.2">AD2</text>
<text x="187" y="130.4">50</text>
<text x="187" y="126.8">51</text>
<text x="207.1" y="129.8">AD1</text>
<text x="207.1" y="126.3">AD2</text>
<text x="74.8" y="136.9">RESET</text>
<text x="74.8" y="133.3">M1</text>
<text x="110.3" y="136.9">C2</text>
<text x="110.3" y="133.3">C3</text>
<text x="137.1" y="133.9">16</text>
<text x="137.1" y="137.4">17</text>
<text x="143.6" y="135.3">C3</text>
<text x="177.9" y="135.3">AD0</text>
<text x="187" y="137.4">48</text>
<text x="187" y="133.9">49</text>
<text x="207.1" y="136.9">RD7</text>
<text x="207.1" y="133.3">AD0</text>
<text x="87.1" y="143.9">PINT</text>
<text x="110.3" y="143.9">C0</text>
<text x="110.3" y="140.4">C1</text>
<text x="137.1" y="140.9">18</text>
<text x="143.6" y="138.8">C2</text>
<text x="143.6" y="142.3">C1</text>
<text x="177.8" y="142.3">RD6</text>
<text x="177.8" y="138.8">RD7</text>
<text x="187" y="140.9">47</text>
<text x="207.1" y="143.9">RD5</text>
<text x="207.1" y="140.4">RD6</text>
<text x="237.6" y="142.2">GND</text>
<text x="255.3" y="142.7">1</text>
<text x="285.9" y="142.7">18</text>
<text x="302.3" y="142.2">GND</text>
<text x="320.5" y="142.2">GND</text>
<text x="338.2" y="142.7">1</text>
<text x="368.8" y="142.7">18</text>
<text x="385.2" y="142.2">GND</text>
<text x="115.4" y="147.5">GND</text>
<text x="137.1" y="144.5">19</text>
<text x="137.1" y="148">20</text>
<text x="143.6" y="145.9">C0</text>
<text x="143.6" y="149.4">GND/DAC</text>
<text x="177.8" y="149.4">RD4</text>
<text x="177.8" y="145.9">RD5</text>
<text x="187" y="148">45</text>
<text x="187" y="144.5">46</text>
<text x="207.1" y="147.5">RD4</text>
<text x="238.5" y="145.7">RD0</text>
<text x="238.5" y="149.2">RD1</text>
<text x="255.3" y="146.2">2</text>
<text x="255.3" y="149.8">3</text>
<text x="258.8" y="144.5">!OE</text>
<text x="258.8" y="148">IO1</text>
<text x="277.2" y="144.5">GND</text>
<text x="278.6" y="148">IO4</text>
<text x="285.9" y="149.8">16</text>
<text x="285.9" y="146.2">17</text>
<text x="302.3" y="145.7">RD3</text>
<text x="302.3" y="149.2">RCAS1</text>
<text x="321.4" y="145.7">RD4</text>
<text x="321.4" y="149.2">RD5</text>
<text x="338.2" y="146.2">2</text>
<text x="338.2" y="149.8">3</text>
<text x="341.7" y="144.5">!OE</text>
<text x="341.7" y="148">IO1</text>
<text x="360.1" y="144.5">GND</text>
<text x="361.5" y="148">IO4</text>
<text x="368.8" y="149.8">16</text>
<text x="368.8" y="146.2">17</text>
<text x="385.2" y="149.2">RCAS1</text>
<text x="385.2" y="145.7">RD7</text>
<text x="9.1" y="154.5">WAIT</text>
<text x="76.6" y="154.5">RD</text>
<text x="76.6" y="151">WD</text>
<text x="115.4" y="154.5">GREEN</text>
<text x="115.4" y="151">VCC2</text>
<text x="137.1" y="151.5">21</text>
<text x="137.1" y="155">22</text>
<text x="143.6" y="152.9">VDD/DAC</text>
<text x="177.8" y="152.9">RD3</text>
<text x="187" y="155">43</text>
<text x="187" y="151.5">44</text>
<text x="207.1" y="154.5">RD2</text>
<text x="207.1" y="151">RD3</text>
<text x="235.4" y="152.8">RR/!W</text>
<text x="255.3" y="153.3">4</text>
<text x="258.8" y="151.5">IO2</text>
<text x="258.8" y="155">!WE</text>
<text x="276.6" y="151.5">!CAS</text>
<text x="278.6" y="155">IO3</text>
<text x="285.9" y="153.3">15</text>
<text x="302.3" y="152.8">RD2</text>
<text x="318.3" y="152.8">RR/!W</text>
<text x="338.2" y="153.3">4</text>
<text x="341.7" y="151.5">IO2</text>
<text x="341.7" y="155">!WE</text>
<text x="359.5" y="151.5">!CAS</text>
<text x="361.5" y="155">IO3</text>
<text x="368.8" y="153.3">15</text>
<text x="385.2" y="152.8">RD6</text>
<text x="76.6" y="161.6">D0</text>
<text x="76.6" y="158">IOREQ</text>
<text x="115.4" y="158">RED</text>
<text x="115.4" y="161.6">BLUE</text>
<text x="137.1" y="158.6">23</text>
<text x="143.6" y="156.5">G</text>
<text x="143.6" y="160">R</text>
<text x="177.8" y="160">RD1</text>
<text x="177.8" y="156.5">RD2</text>
<text x="187" y="158.6">42</text>
<text x="207.1" y="158">RD1</text>
<text x="207.1" y="161.6">RD0</text>
<text x="236.3" y="156.3">RRAS</text>
<text x="238.3" y="159.8">AD6</text>
<text x="255.3" y="156.8">5</text>
<text x="255.3" y="160.3">6</text>
<text x="258.8" y="158.6">!RAS</text>
<text x="280.3" y="158.6">A0</text>
<text x="285.9" y="160.3">13</text>
<text x="285.9" y="156.8">14</text>
<text x="302.3" y="156.3">AD0</text>
<text x="302.3" y="159.8">AD1</text>
<text x="319.2" y="156.3">RRAS</text>
<text x="321.2" y="159.8">AD6</text>
<text x="338.2" y="156.8">5</text>
<text x="338.2" y="160.3">6</text>
<text x="341.7" y="158.6">!RAS</text>
<text x="363.2" y="158.6">A0</text>
<text x="368.8" y="160.3">13</text>
<text x="368.8" y="156.8">14</text>
<text x="385.2" y="159.8">AD1</text>
<text x="385.2" y="156.3">AD0</text>
<text x="76.6" y="165.1">D1</text>
<text x="115.4" y="165.1">PINT</text>
<text x="137.1" y="162.1">24</text>
<text x="137.1" y="165.6">25</text>
<text x="143.6" y="163.5">B</text>
<text x="143.6" y="167">INT</text>
<text x="177.8" y="167">CD0</text>
<text x="177.8" y="163.5">RD0</text>
<text x="187" y="165.6">40</text>
<text x="187" y="162.1">41</text>
<text x="198.3" y="165.1">D0</text>
<text x="238.3" y="166.9">AD4</text>
<text x="238.3" y="163.3">AD5</text>
<text x="255.3" y="163.9">7</text>
<text x="255.3" y="167.4">8</text>
<text x="258.8" y="162.1">A6</text>
<text x="258.8" y="165.6">A5</text>
<text x="280.3" y="165.6">A2</text>
<text x="280.3" y="162.1">A1</text>
<text x="285.9" y="167.4">11</text>
<text x="285.9" y="163.9">12</text>
<text x="302.3" y="163.3">AD2</text>
<text x="302.3" y="166.9">AD3</text>
<text x="321.2" y="163.3">AD5</text>
<text x="321.2" y="166.9">AD4</text>
<text x="338.2" y="163.9">7</text>
<text x="338.2" y="167.4">8</text>
<text x="341.7" y="162.1">A6</text>
<text x="341.7" y="165.6">A5</text>
<text x="363.2" y="165.6">A2</text>
<text x="363.2" y="162.1">A1</text>
<text x="368.8" y="167.4">11</text>
<text x="368.8" y="163.9">12</text>
<text x="385.2" y="166.9">AD3</text>
<text x="385.2" y="163.3">AD2</text>
<text x="76.6" y="168.6">D2</text>
<text x="76.6" y="172.2">D3</text>
<text x="115.4" y="172.2">VCC</text>
<text x="115.4" y="168.6">WAIT</text>
<text x="137.1" y="169.2">26</text>
<text x="137.1" y="172.7">27</text>
<text x="143.6" y="170.6">WAIT</text>
<text x="177.8" y="170.6">CD1</text>
<text x="187" y="172.7">38</text>
<text x="187" y="169.2">39</text>
<text x="198.3" y="168.6">D1</text>
<text x="198.3" y="172.2">D2</text>
<text x="238" y="170.4">VCC</text>
<text x="255.3" y="170.9">9</text>
<text x="258.8" y="169.2">A4</text>
<text x="258.8" y="172.7">VCC</text>
<text x="280.3" y="172.7">A7</text>
<text x="280.3" y="169.2">A3</text>
<text x="285.9" y="170.9">10</text>
<text x="302.3" y="170.4">AD7</text>
<text x="320.9" y="170.4">VCC</text>
<text x="338.2" y="170.9">9</text>
<text x="341.7" y="169.2">A4</text>
<text x="341.7" y="172.7">VCC</text>
<text x="363.2" y="172.7">A7</text>
<text x="363.2" y="169.2">A3</text>
<text x="368.8" y="170.9">10</text>
<text x="385.2" y="170.4">AD7</text>
<text x="76.6" y="175.7">D4</text>
<text x="76.6" y="179.2">D5</text>
<text x="115.4" y="179.2">A0</text>
<text x="115.4" y="175.7">A1</text>
<text x="137.1" y="176.2">28</text>
<text x="137.1" y="179.7">29</text>
<text x="143.6" y="174.1">HRESET</text>
<text x="143.6" y="177.6">MODE1</text>
<text x="177.8" y="177.6">CD3</text>
<text x="177.8" y="174.1">CD2</text>
<text x="187" y="179.7">36</text>
<text x="187" y="176.2">37</text>
<text x="198.3" y="175.7">D3</text>
<text x="198.3" y="179.2">D4</text>
<text x="76.6" y="182.7">D6</text>
<text x="115.4" y="184.5">CSW</text>
<text x="137.1" y="183.3">30</text>
<text x="143.6" y="181.2">MODE0</text>
<text x="143.6" y="184.7">CSW</text>
<text x="177.8" y="184.7">CD5</text>
<text x="177.8" y="181.2">CD4</text>
<text x="187" y="183.3">35</text>
<text x="198.3" y="182.7">D5</text>
<text x="76.6" y="186.3">D7</text>
<text x="115.4" y="189.8">CSR</text>
<text x="137.1" y="186.8">31</text>
<text x="137.1" y="190.3">32</text>
<text x="143.6" y="188.2">CSR</text>
<text x="143.6" y="191.7">CD7</text>
<text x="177.8" y="188.2">CD6</text>
<text x="178" y="191.7">VBB</text>
<text x="187" y="190.3">33</text>
<text x="187" y="186.8">34</text>
<text x="198.3" y="186.3">D6</text>
<text x="129.5" y="202.1">D7</text>
<text x="177.1" y="200.4">GND</text>
</g>
<g font-size="3.2" fill="#000080">
<text x="183.4" y="52.1">22pF</text>
<text x="183.4" y="49">C2</text>
<text x="215.2" y="52.1">22pF</text>
<text x="215.2" y="49">C3</text>
<text x="187.3" y="56">21.47727MHz</text>
<text x="46.7" y="63">BUS1</text>
<text x="46.7" y="66.1">RC2014 LARGE BOARD</text>
<text x="161.9" y="77.2">U1</text>
<text x="269.5" y="89.5">U3</text>
<text x="352.4" y="89.5">U4</text>
<text x="265.9" y="131.9">41464C</text>
<text x="348.8" y="131.9">41464C</text>
<text x="269.5" y="137.1">U5</text>
<text x="351.5" y="137.1">U6</text>
<text x="265.9" y="179.5">41464C</text>
<text x="348.8" y="179.5">41464C</text>
<text x="142.9" y="197.7">V9958</text>
<text x="197.4" y="197.1">C1</text>
<text x="197.4" y="200.3">0.1uF</text>
<text x="255.7" y="215.7">L2</text>
<text x="255.7" y="218.9">5.6uH</text>
<text x="306.9" y="232">0.1uF</text>
<text x="306.9" y="228.9">C19</text>
<text x="82.9" y="237.7">C6</text>
<text x="98.8" y="237.7">C10</text>
<text x="116.4" y="237.7">C13</text>
<text x="134.1" y="237.7">C14</text>
<text x="153.5" y="237.7">C17</text>
<text x="172.9" y="237.7">C16</text>
<text x="82.9" y="240.8">0.1uF</text>
<text x="98.8" y="240.8">0.1uF</text>
<text x="116.4" y="240.8">0.1uF</text>
<text x="134.1" y="240.8">0.1uF</text>
<text x="153.5" y="240.8">0.1uF</text>
<text x="172.9" y="240.8">0.1uF</text>
</g>
<g font-size="2.8" fill="#000080">
<text x="256.8" y="35.6">R27</text>
<text x="256.8" y="39.1">100</text>
<text x="256.8" y="47.9">100</text>
<text x="256.8" y="44.4">R24</text>
<text x="256.8" y="53.2">R25</text>
<text x="107.5" y="58.6" transform="rotate(90 107.5 58.6)">10K</text>
<text x="121.6" y="58.6" transform="rotate(90 121.6 58.6)">10K</text>
<text x="128.7" y="58.6" transform="rotate(90 128.7 58.6)">10K</text>
<text x="256.8" y="56.8">100</text>
<text x="108.8" y="62">R21</text>
<text x="123.8" y="62">R1</text>
<text x="130" y="62">R19</text>
<text x="256.8" y="65.6">100</text>
<text x="256.8" y="62.1">R26</text>
<text x="119.2" y="93.7">R20</text>
<text x="119.2" y="95.6">470</text>
</g>
<g font-size="2.5" fill="#00f">
<text x="56.8" y="70.4">A15</text>
<text x="56.8" y="73.9">A14</text>
<text x="56.8" y="77.4">A13</text>
<text x="56.8" y="81">A12</text>
<text x="56.8" y="84.5">A11</text>
<text x="56.8" y="88">A10</text>
<text x="56.8" y="91.5">A9</text>
<text x="56.8" y="95.1">A8</text>
<text x="56.8" y="98.6">A7</text>
<text x="56.8" y="102.1">A6</text>
<text x="56.8" y="105.7">A5</text>
<text x="56.8" y="109.2">A4</text>
<text x="56.8" y="112.7">A3</text>
<text x="56.8" y="116.2">A2</text>
<text x="56.8" y="119.8">A1</text>
<text x="56.8" y="123.3">A0</text>
<text x="41.6" y="126.8">GND</text>
<text x="42.1" y="130.4">VCC</text>
<text x="56.8" y="126.8">GND</text>
<text x="56.8" y="130.4">VCC</text>
<text x="37.7" y="137.4">RESET2</text>
<text x="40.6" y="133.9">RFSH</text>
<text x="56.8" y="133.9">M1</text>
<text x="56.8" y="137.4">RESET</text>
<text x="40.9" y="140.9">CLK2</text>
<text x="56.8" y="140.9">CLK</text>
<text x="37" y="144.5">BUSACK</text>
<text x="40.8" y="148">HALT</text>
<text x="56.8" y="144.5">INT</text>
<text x="56.8" y="148">MREQ</text>
<text x="38.4" y="151.5">BUSRQ</text>
<text x="40.6" y="155">WAIT</text>
<text x="56.8" y="151.5">WR</text>
<text x="56.8" y="155">RD</text>
<text x="42.3" y="158.6">NMI</text>
<text x="56.8" y="158.6">IOREQ</text>
<text x="43.8" y="162.1">D8</text>
<text x="43.8" y="165.6">D9</text>
<text x="56.8" y="162.1">D0</text>
<text x="56.8" y="165.6">D1</text>
<text x="42.2" y="169.2">D10</text>
<text x="42.2" y="172.7">D11</text>
<text x="56.8" y="169.2">D2</text>
<text x="56.8" y="172.7">D3</text>
<text x="42.2" y="176.2">D12</text>
<text x="42.2" y="179.7">D13</text>
<text x="56.8" y="176.2">D4</text>
<text x="56.8" y="179.7">D5</text>
<text x="42.2" y="183.3">D14</text>
<text x="56.8" y="183.3">D6</text>
<text x="42.2" y="186.8">D15</text>
<text x="42.5" y="190.3">TX2</text>
<text x="56.8" y="186.8">D7</text>
<text x="56.8" y="190.3">TX</text>
<text x="40.5" y="197.4">USR5</text>
<text x="42.3" y="193.9">RX2</text>
<text x="56.8" y="193.9">RX</text>
<text x="56.8" y="197.4">USR1</text>
<text x="40.5" y="200.9">USR6</text>
<text x="56.8" y="200.9">USR2</text>
<text x="40.5" y="204.4">USR7</text>
<text x="40.5" y="208">USR8</text>
<text x="56.8" y="204.4">USR3</text>
<text x="56.8" y="208">USR4</text>
</g>
<g font-size="1.8" fill="#00f">
<text x="123.8" y="84">DHCLK</text>
<text x="124" y="87.5">DLCLK</text>
<text x="110.1" y="94.5">GND</text>
<text x="129.2" y="94.5">HSYNC</text>
<text x="129.3" y="98.1">CSYNC</text>
</g>
<g font-size="1.8" fill="#000080">
<text x="78.2" y="143.8">D1</text>
<text x="25.3" y="152.6">D2</text>
<text x="291.7" y="231.3">10uF</text>
<text x="291.7" y="228.3">C18</text>
<text x="194.7" y="237.2">C20</text>
<text x="194.7" y="240.1">10uF</text>
</g>
<g font-size="1.4" fill="#00f">
<text x="193" y="61.6">1</text>
<text x="197.9" y="61.6">2</text>
</g>
</svg>
